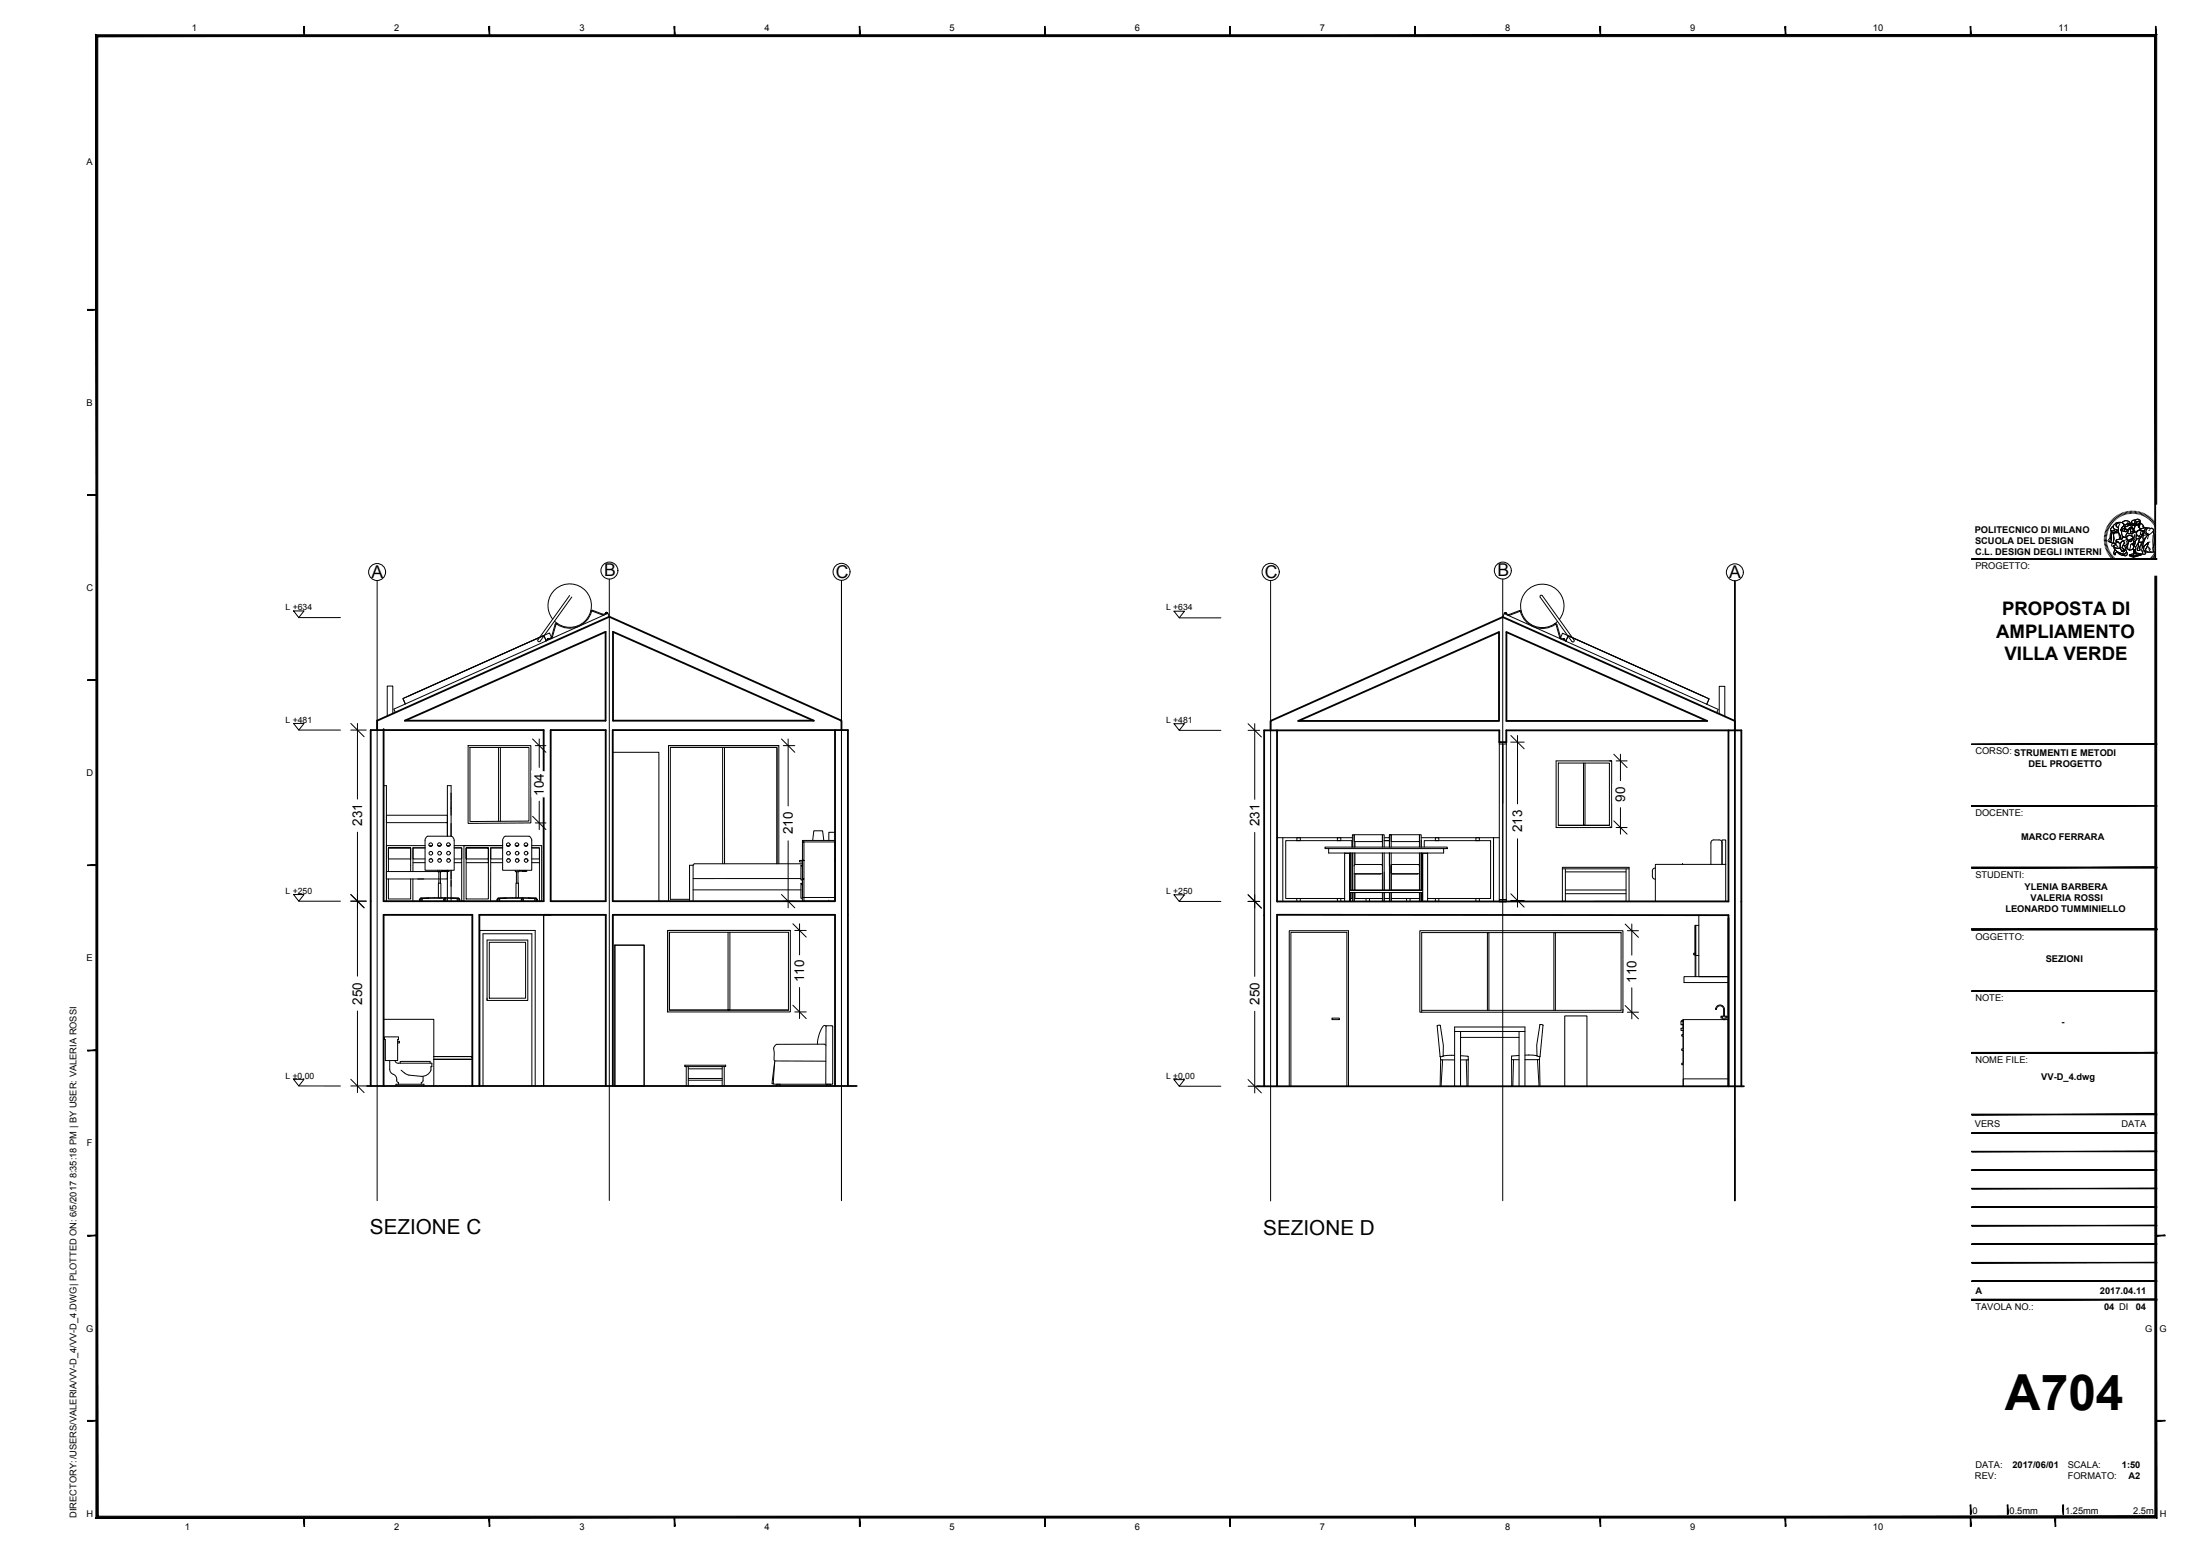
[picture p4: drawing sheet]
<svg xmlns="http://www.w3.org/2000/svg" width="594mm" height="420mm" viewBox="0 0 594 420" stroke-linecap="round" stroke-linejoin="round" font-family="sans-serif">
<!-- layer: A-DETL-MBND -->
<g fill="none" stroke="#000" stroke-width=".5">
<path d="M165.5 170.6l54.2 24h-54.2zM406.8 170.7l54.2 24h-54.2zM101.8 197.1v-2.5l62.7-28.1 62.7 28.1v2.5M103.6 197.1v46.2h43.2v-46.2h-46.7v96.1M109.3 194.6l54.2-24v24zM148.7 197.1h14.9v46.2h-14.9zM225.5 197.1h-60v46.2h60v-46.2h3.5v96.1M343.1 197.2v-2.5l62.7-28.1 62.7 28.1v2.5M344.8 197.2v46.2h121.9v-46.2M350.6 194.7l54.2-24v24zM99.1 293.2h132.2M103.6 293.2v-46.2h23.9v46.2h.2"/>
<path d="M129.4 293.2v-46.2h34.2v46.2M165.5 293.2v-46.2h60v46.2M339.4 293.3h131.5M341.4 293.3v-96.1h63.5v3.2h1.9v-3.2h63.4v96.1M344.8 293.3v-46.3l121.9 .1v46.2"/>
</g>
<!-- layer: A-FURN -->
<g fill="none" stroke="#000" stroke-width=".27">
<path d="M103.6 212.1h.7v31.2v-15h10.5M126.4 201.3h16.9v20.9l-16.9 .1zM126.9 201.8h15.9v19.9l-15.9 .1zM134.6 201.8v20M135.1 201.8v20M165.5 203.1h12.4v40.2M180.5 201.3h29.8M195.1 201.9v31.3M195.6 201.9l.1 31.3M209.8 201.9v31.3v-31.4h-28.8v41h5.2M420.2 205.5h15v18h-15zM420.8 206.1h13.8v16.8h-13.8z"/>
<path d="M427.6 206.1v16.8h.4M428 206.1v16.8h-7.2M434.6 205.5h.6h-.4M104.3 235.3h16.5v2h-16.5zM104.9 235.3v-6.4h6v3h-6v-3h6v6.4M104.9 237.3v5.4h6v-5.4M110.9 231.9v.2M111.5 237.3v6M111.5 232.9h3.3M112.8 237.3h1.6M114.8 231.9h-3.3v-3h3.3h-3.3v6.4M115.9 228.3h.8"/>
<path d="M116.1 231.9h.5M118.1 235l.1 .4h.3l-.1 7-4.9 .2h5.2M118.2 228.3h.9M118.4 231.9h.6M118.5 238.5h.4M118.5 235.4h.4M119.2 235.2l1.8 .1 .3-.1-.9-.1-.3 .1M119.3 235.1h.8M119.3 235l-.1 .4h-.3l.1 7 4.9 .2h-5.2M120.7 228.3h.8M120.8 222.1v-2h-16.5v2h16.5v3.7v-13.7h1v13.7M120.8 235v8.3"/>
<path d="M120.9 231.9h.5M121.8 235v8.3M122 225.8l.5 .5 .1 .7v8h-7.8v-8l.4-1 .3-.2h6.5M122.6 228.3h13.1h-10.4v15h-.6v-14.4h-2.1h2.1v3h-2.1M122.6 232.9h2.1M125.9 228.9h6v3h-6v-3h6v13.8h-6zM131.9 231.9v1h-6M132.5 232.9h3.2M135.7 231.9h-3.2v-3h3.2h-3.2v14.4M136.1 226l.3-.2h6.5l.3 .2 .4 1v8h-7.9v-8zM136.8 228.3h.9M137.1 231.9h.5"/>
<path d="M139.1 235l.1 .4h.3l-.2 7-4.9 .2h10.5l-2.2-.2M139.2 228.3h.8M139.4 231.9h.5M139.4 238.5h.5M139.5 235.4h.4M140.2 235.2l1.7 .1 .4-.1-1-.1-.2 .1M140.2 235.1h.9M140.2 235l-.1 .4h-.2l.1 7h2.7M141.6 228.3h.8M141.8 231.9h.6M143.6 228.3h2.7v15h-.6v-14.4h-2.1h2.1v3h-2.1M143.6 232.9h2.1"/>
<path d="M187.2 233.6h-1v9.7M187.2 233.6v3.6h29.1M187.2 237.2v6.1M210.3 233.2v-31.9h-29.8v42M216.7 233.9l-.4-.4v4.1h.4M216.7 238.9l-.4-.4v4h.4M216.7 233.2h-29.1l-.4 .4M216.7 232.7v10.6M216.7 232.3v5h.4v5h-.4v-5h.4v-5zM216.7 227.4l.4-.1v5h-.4zM216.7 226.9h8.8v.4h-8.8zM217.1 232.3h-1.2v.4h.8"/>
<path d="M219.5 226.9l.3-2.6h2.3l.4 2.6M225.5 224.7h-1.7v2.2M225.5 232.7h.1M225.5 232.3h.1M225.5 227.3v15M357.8 228.7h33v.4h-33zM358.8 229.1v1.2h31v-1.2M363.1 230.4v13h1.6v-2.4M363.1 230.3l1.6 .1v10M364.7 230.3l-.3 .1v13M365.2 230.3v10.1M365.2 228.7v-3.3h.5v3.3"/>
<path d="M365.7 225.4h7.6v1.8h-7.6zM365.7 235.9h7.6M365.7 233.8l.4-.4h6.8l.4 .4M365.7 230.3v10.1M366 235.9h6.8M373.3 230.3v10.1M373.3 228.7v-3.3h.5v3.3M373.8 230.3v10.1v-4.9M375.2 233.7v-3.4v10.1M375.7 225.4h-.5v3.3v-3.3h.5v3.3M375.7 233.4v2.3v-1.8l.2-.4 7-.1 .4 .4M375.7 225.4h7.6v1.8h-7.6z"/>
<path d="M375.7 230.3v10.1M375.7 235.9h7.6M375.7 235.5v4.9M376 235.9h6.8M383.3 230.3v10.1h-7.6M383.3 228.7v-3.3h.5v3.3M383.8 230.3v10.1M383.9 230.3v.1M384.2 230.4h1.3v13h-1.3M385.5 230.3v.1M421.9 234.6h18M422.7 234.6v8.8h-.8"/>
<path d="M422.7 235.4h16.4M427.8 222.9h6.8M434.8 223.5h.1M439.1 234.6v8.8h.8v-9.2h-18v9.2h.8M447 234.4l-.4 .1-.4 .5v1.6l.2 .6 .6 .2M454.3 233.4h.1M462 227.6v5.8M462.8 226.8l-.6 .2-.2 .6M462.8 226.8h1.4M464.2 226.8l.6 .2 .2 .6M465 227.6v5.8h-18v10h19v-10M465 226.8h1v6.6h-1z"/>
<path d="M113.2 243h.1M113.5 242.6h.3M113.6 242.7l-.4 .3 .4 .3M118.4 242.4h.6M119.8 243h.2M119.9 243l.2 .3M120 242.6l.3 .1zM120.1 242.7l-.3 .3 .2 .3M120.2 242.7l-.2 .2 .1 .4M120.2 242.7h.1M120.2 242.7l.2 .2-.2 .4M123.6 242.6h.3"/>
<path d="M123.8 242.7l.4 .3-.4 .3M124.1 243h.1M132.1 254.4h9.8v15.1h-9.8zM134.2 243h.1M134.4 242.6h.4M134.6 242.7l-.4 .3 .4 .3M139.3 242.4h.7M140.8 243h.1M140.8 243l.2 .3M140.9 242.6l.3 .1zM141 242.7l-.2 .3 .1 .3M141.2 242.7l-.3 .2 .2 .4"/>
<path d="M141.2 242.7h.1M141.2 242.7l.1 .2-.1 .4M144.6 242.6v.1l.3-.1M144.7 242.7l.4 .3-.4 .3M145 243h.1M166 255.2h7.9v38.1h-7.9M166 255.2v38.1M166 255.2h.1M166 255.2h7.9v38h-7.9zM173.9 255.2h.1M180.3 251.2v22M180.8 251.7h32.1v21h-32.1z"/>
<path d="M180.8 251.2h32.6M187.2 240.3h29.1M196.6 251.7v21h.2h-16M197.1 251.7v21h-.3M213.4 251.2v22h-33.1M213.4 251.2h-33.1v22M217.1 242.3h8.4v1h-8.4zM223.8 243.3h.1M364.7 240.4h.5h-.5M365.2 241v2.4M365.2 241h-.5h.5M365.2 240.4h8.1h-8.1"/>
<path d="M365.7 241v2.4M373.3 241v2.4h.5v-2.4v2.3M373.3 240.4h10.5h-10.5M373.3 241h-8.1h8.1M375.2 241v2.4M375.7 241v2.4M383.3 241v2.4M383.4 251.3h54.9v22h-54.9zM383.8 243.3v-2.3v2.4M383.8 241h-10.5h10.5M383.8 240.4h.1h-.1M383.9 251.8h53.9v21h-53.9z"/>
<path d="M383.9 240.4v-10h.3v13h-.3v-2.4h-.1h.1M419.8 251.8h.2v21M422.7 241.3h16.4M422.7 240.3h16.4M437.8 251.8h-18.2v21M446.9 243.4h.1M458.7 249.9h-1v13.8M458.7 247.1v16.6h8h-12v1.6h12M458.7 258h-1v-.2h-.4v-.4h.4v-7.5h.2v13.8M466.7 243.4h.1M103.6 275.2h13.5v18M103.8 280h3.8v.7h-.2v5.7h-3.3v-5.7h-.3z"/>
<path d="M131.5 269.5v.6h11v-16.3h-11v16.3M223.1 277.1a.66 .66 0 0 0-.8-.1 .66 .66 0 0 0-.4 .6l-.9 2.3-.3 2.1M223.2 277l-.1 .2-.1 15.6h1.9v-15.6M223.2 277h1.4l.3 .2M383.9 273.3h.1M388.1 277l.8 8.3M388.1 277h.1M388.9 276.9l.9 5.4-.1 2.9M388.9 276.9l-.8 .1M392.8 278.5v-1.2h19v16M392.8 278.5v14.8M392.8 278.5h19"/>
<path d="M401.7 272.8v-21h.4v21M410.2 278.5v14.8M438.3 272.8h.1M454.5 275.3v.2h-.4v.2M454.5 275.9v3.5h-.4v.4h.4v3.4h-.4v.4h.4v3.5h-.4v.4h.4M454.5 276.7h-.6v-1h.6v-.4v2.3h-.6v.6h.6M463.3 272.3h.2M463.8 271.6a1.19 1.19 0 0 1 1.2-.1 1.19 1.19 0 0 1 .7 1.1v1.8h.7v.5h-.6v.4h-.5v-.4h-.6v-.5h.7v-1.8a.97 .97 0 0 0-.9-1 .97 .97 0 0 0-1 1h-.2v-.4zM465.1 274.4v.5M466.1 274.4v.5M466.7 275.3h-12.2v18v-2h12.2M105.2 286.4l.1 2.7 .6 .8a1.84 1.84 0 0 1 1.3 2.2l.4 .2v.5"/>
<path d="M106.7 286.4a.84 .84 0 0 0 .9 .7h9v.9h-.2a2.35 2.35 0 0 1-2.6 2.6l-3.7-.4-1.8-1.2M106.9 293.2v-.4h7.6v.4M107.4 281.2h.5v.4h-.5M108.1 287.1v-.5h8v.5M114.2 290.6v1.2l-.4 .5v.5M117.1 286h10.4h-10.4M127.3 285.3h-10.2h10.2M127.4 285.3h.1M127.5 285.4h.1M127.5 285.5h.1M127.5 285.6h.1M127.5 293.2h.1"/>
<path d="M129.5 293.2v-42h15v42M130.4 293.2v-41.1h13.2v41.1M166 293.2v.1M173.9 293.2v.1M185 288h.1M185 287.6v.4M185 287.6h.1M185 287.6h10.9v.4h-10.9M185.3 288v5.2M185.9 288v5.2M185.9 288.6h9.1M185.9 291.7h9.1"/>
<path d="M185.9 291.2h9.1M195 288v5.2M195.6 288v5.2M208.9 283.1l.1 3.1 .2 .3-.7 6.1 14.6 .2M209.2 287l-.3 5.7M209.2 286.5h13.8M209.7 293.2v-.4h1v.4M223 282.3l-.4-.3h-12.9l-.5 .4-.3 .7M223.3 293.2v-.4h.9v.4M388.9 285.3l.1 .8M389 286.1v.1M389 286.1l-.1 7.2"/>
<path d="M389 286.2h3.8M389.6 286.2l-.5 7.1M392.8 285h-1.8l-2.1 .3M394.4 285.1l2 .1 .1 .9-2.1 .1M396 286.2l.1 7.1M396.5 286.1l-.1 7.2M408.2 286.1h.1M408.2 293.3h.1M408.2 286.1h2M408.7 286.1l-.2 7.2M410.2 285l-2 .3v8M410.2 280.1h-15.8v-1.6v14.8"/>
<path d="M411.8 284.9l3.2 .2M415 285.1l.9 .1M415 285.1v-2.9l.8-5.5h.6l.3 .1-.8 8.4M415 285.1h.1M415.2 286.1l.4 7.2M415.7 286.1h-3.9M415.7 286.1l.2 7.2M415.9 285.2l-.2 .9M422.5 293.3v-19h6v19"/>
<circle cx="116.3" cy="228.1" r=".49"/>
<circle cx="116.3" cy="230.4" r=".49"/>
<circle cx="116.4" cy="232.4" r=".49"/>
<circle cx="118.7" cy="228.1" r=".49"/>
<circle cx="118.7" cy="230.4" r=".49"/>
<circle cx="118.7" cy="232.3" r=".49"/>
<circle cx="121.1" cy="228.1" r=".49"/>
<circle cx="121.1" cy="230.4" r=".49"/>
<circle cx="121.1" cy="232.3" r=".49"/>
<circle cx="137.2" cy="228.1" r=".49"/>
<circle cx="137.3" cy="230.4" r=".49"/>
<circle cx="137.3" cy="232.4" r=".49"/>
<circle cx="139.6" cy="228.1" r=".49"/>
<circle cx="139.6" cy="230.4" r=".49"/>
<circle cx="139.7" cy="232.3" r=".49"/>
<circle cx="142" cy="228.1" r=".49"/>
<circle cx="142.1" cy="230.4" r=".49"/>
<circle cx="142.1" cy="232.3" r=".49"/>
<circle cx="113.7" cy="243" r=".33"/>
<circle cx="123.8" cy="243" r=".33"/>
<circle cx="134.6" cy="243" r=".33"/>
<circle cx="144.7" cy="243" r=".33"/>
</g>
<!-- layer: FINESTRE -->
<path d="M404.9 200.4v42.5M405.8 216.9v-16v42M406.8 200.4v.5h-1.9M406.8 200.9v42M404.9 243.4v-.5h1.9v.5" fill="none" stroke="#000" stroke-width=".27"/>
<!-- layer: BALCONE -->
<g fill="none" stroke="#000" stroke-width=".27">
<path d="M147.8 172.5h.1M147.8 172.5l.1 .1M147.8 172.5h.3M147.9 172.5h.1M147.9 172.5v.1M147.9 172.6h.1M148 172.4h.1M148 172.4l.1 .1M148.1 172.4h.1M148.1 172.5h.1M149 172.4l-.6-1.5-38.1 17M149.2 167.2a5.9 5.9 0 0 1 3.5-9.4 5.9 5.9 0 0 1 6.8 7.4 5.9 5.9 0 0 1-9.8 2.5"/>
<path d="M150.5 168.4l-.4-.1-.2 .3-1 3.5-1.5 .8M153.8 160.8l-8.5 11.9 .1 .5 .5-.1 8.5-11.9M159.5 165.1l.4-.3 2.9 1.1 1.2-.5 .1 .2M160 165h-.2a6.4 6.4 0 0 1-9.6 3.6l-1 3.4-.5 .5M160 165l2.6 1h.6M163.6 165.5h.1M163.6 165.5v.1M163.6 165.4h.1M163.6 165.6h.1M163.6 165.5l.1 .1M163.7 165.6h.1M163.8 165.3l.1 .2"/>
<path d="M163.8 165.3h.1M163.8 165.5h.1M163.8 165.3l-.2 .2M163.9 165.5h.1M164.1 165.6l-57.7 25.9 .4 .9M164.1 165.6l.4 .9M406.2 165.7l57.8 25.9-.4 .9M406.2 165.7l-.4 .9M406.4 165.5h.1M406.5 165.4l-.1 .1M406.5 165.4h.1M406.5 165.4l.3 .1"/>
<path d="M406.5 165.5v.1M406.6 165.6h.1M406.7 165.5h.1M406.7 165.5l-.1 .2M406.8 165.5l-.1 .2M406.8 165.5h.1M410.3 164.9l.5 .2M410.3 164.9l-2.8 1-1.2-.4-.1 .2M410.3 165.1h.2a6.3 6.3 0 0 0 9.6 3.5l1.1 3.5M410.4 165.1l-2.7 1h-.6M419.8 168.4h.4l.2 .3 1 3.5 1.5 .7M421.1 167.3a5.9 5.9 0 0 0-3.5-9.5 5.9 5.9 0 0 0-6.7 7.5 5.9 5.9 0 0 0 9.7 2.5"/>
<path d="M421.1 172.1l.5 .5M421.3 172.4l.6-1.4 38.1 17M422.2 172.6h.1M422.2 172.5l.3 .1-.1 .1M422.2 172.5v.1M422.3 172.5h.1M422.3 172.5l-.1 .1M422.4 172.7h.1M422.4 172.5l.1 .1M422.5 172.6l-.1 .1M423.5 171.7l38 17-.6 1.5 .6-1.5-38-17-.7 1.4zM424.5 173.2l.4 .1 .1-.5-8.5-11.9-.5-.1-.1 .5 8.6 11.9"/>
<path d="M106.1 192.7v-7.4h-1.5v8.1M108.8 188.6l.6 1.5-.6-1.5 38.1-17 .6 1.5-.1-.2 .1 .2-.6-1.5zM464.3 192.8v-7.5h1.5v8.2M344.8 226.2h20.4M346.4 226.2v17.2M350.2 226.2h.9v.8h-.9zM361.1 226.2h1v.8h-1zM365.1 228.7v-1.7h-17.9v15.6h15.9M365.1 230.3v10.1M365.9 227.2v1.5M365.9 230.3v3.2M365.9 235.9v4.5"/>
<path d="M373.8 227h1.4M373.8 226.2h1.4M383.8 227v1.7M383.8 227h.1M383.8 226.2h21.1M383.8 230.3v10.1M384.6 228.7v-1.7h17.9v15.6h-17M387.6 226.2h.9v.8h-.9zM398.5 226.2h1v.8h-1zM403.3 226.2v17.2M350.2 242.6h.9v.8h-.9zM361.1 242.6h1v.8h-1z"/>
<path d="M365.1 241v1.6h-.4M365.9 241v1.6h7.4M368.9 242.6h.9v.8h-.9zM373.8 242.6h1.4M375.7 242.6h7.6M379.8 242.6h1v.8h-1zM383.8 241v1.6M387.6 242.6h.9v.8h-.9zM398.5 242.6h1v.8h-1z"/>
</g>
<!-- layer: A-DOOR-FULL -->
<path d="M359.7 274.9h2v.4h-2zM348.1 293.3v-42h16v42M348.6 293.3v-41.5h15.1v41.5" fill="none" stroke="#000" stroke-width=".27"/>
<!-- layer: A-DETL-MBND -->
<circle cx="103.6" cy="197.1" r=".25" fill="#000"/>
<!-- layer: A-SECT-MCUT -->
<path d="M146.8 247v46.2" fill="none" stroke="#000" stroke-width=".35"/>
<!-- layer: G-ANNO-TTLB -->
<g fill="#000" stroke="#000" stroke-width=".27">
<path d="M25.9 9.4l.5 400v-399.5zM25.9 9.4l.5 400-.5 .5zM26.4 409.4l-.5 .5 556-.5zM25.9 409.9l556-.5 .5 .5zM581.9 9.9v399.5l.5 .5zM581.9 9.9l.5-.5v400.5zM26.4 9.9h555.5l.5-.5zM25.9 9.4h556.5l-556 .5z"/>
<path d="M82.1 7.1l.1 2.5v-2.5zM82.1 7.1l.1 2.5h-.1z"/>
<path d="M132.1 7.1l.1 2.5v-2.5zM132.1 7.1l.1 2.5h-.1z"/>
<path d="M182.1 7.1l.1 2.5v-2.5zM182.1 7.1l.1 2.5h-.1z"/>
<path d="M232.1 7.1l.1 2.5v-2.5zM232.1 7.1l.1 2.5h-.1z"/>
<path d="M282.1 7.1l.1 2.5v-2.5zM282.1 7.1l.1 2.5h-.1z"/>
<path d="M332.1 7.1l.1 2.5v-2.5zM332.1 7.1l.1 2.5h-.1z"/>
<path d="M382.1 7.1l.1 2.5v-2.5zM382.1 7.1l.1 2.5h-.1z"/>
<path d="M432.1 7.1l.1 2.5v-2.5zM432.1 7.1l.1 2.5h-.1z"/>
<path d="M482 7.1l.2 2.5v-2.5zM482 7.1l.2 2.5h-.2z"/>
<path d="M532.1 7.1l.1 2.5v-2.5zM532.1 7.1l.1 2.5h-.1z"/>
<path d="M582 7.1l.2 2.5v-2.5zM582 7.1l.2 2.5h-.2z"/>
<path d="M23.7 83.7h2.4v-.2zM23.7 83.5h2.4l-2.4 .2z"/>
<path d="M23.7 133.7h2.4v-.2zM23.7 133.5h2.4l-2.4 .2z"/>
<path d="M532.4 151h50v-.2zM532.4 150.8h50l-50 .2z"/>
<path d="M23.7 183.7h2.4v-.1zM23.7 183.6h2.4l-2.4 .1z"/>
<path d="M532.4 217.7h50v-.2zM532.4 217.5h50l-50 .2z"/>
<path d="M532.4 201h50v-.1zM532.4 200.9h50l-50 .1z"/>
<path d="M23.7 233.7h2.4v-.2zM23.7 233.5h2.4l-2.4 .2z"/>
<path d="M532.4 234.2v.2l50-.2zM532.4 234.4l50-.2v.2z"/>
<path d="M532.4 234.4h50v-.2zM532.4 234.2h50l-50 .2z"/>
<path d="M532.4 250.8v.2l50-.2zM532.4 251l50-.2v.2z"/>
<path d="M532.4 250.8v.2l50-.2zM532.4 251l50-.2v.2z"/>
<path d="M532.4 250.8v.2l50-.2zM532.4 251l50-.2v.2z"/>
<path d="M532.4 250.8v.2l50-.2zM532.4 251l50-.2v.2z"/>
<path d="M532.4 267.5v.2l50-.2zM532.4 267.7l50-.2v.2z"/>
<path d="M23.7 283.7h2.4v-.1zM23.7 283.6h2.4l-2.4 .1z"/>
<path d="M532.4 284.2v.2l50-.2zM532.4 284.4l50-.2v.2z"/>
<path d="M532.4 284.2v.2l50-.2zM532.4 284.4l50-.2v.2z"/>
<path d="M532.4 315.9h50zM532.4 316l50-.1z"/>
<path d="M532.4 310.9h50zM532.4 311l50-.1z"/>
<path d="M532.4 305.9h50zM532.4 306l50-.1z"/>
<path d="M532.4 300.8v.2l50-.2zM532.4 301l50-.2v.2z"/>
<path d="M23.7 333.7h2.4v-.2zM23.7 333.5h2.4l-2.4 .2z"/>
<path d="M532.4 335.9h50zM532.4 336l50-.1z"/>
<path d="M532.4 330.9h50zM532.4 331l50-.1z"/>
<path d="M532.4 325.9h50zM532.4 326l50-.1z"/>
<path d="M532.4 320.9h50zM532.4 321l50-.1z"/>
<path d="M582.1 333.7h2.5v-.2zM582.1 333.5h2.5l-2.5 .2z"/>
<path d="M532.4 350.9v.1l50-.1zM532.4 351l50-.1v.1z"/>
<path d="M532.4 350.9v.1l50-.1zM532.4 351l50-.1v.1z"/>
<path d="M532.4 345.9h50zM532.4 346l50-.1z"/>
<path d="M532.4 340.9h50zM532.4 341l50-.1z"/>
<path d="M23.7 383.7h2.4v-.2zM23.7 383.5h2.4l-2.4 .2z"/>
<path d="M582.1 383.7h2.5v-.2zM582.1 383.5h2.5l-2.5 .2z"/>
<path d="M82.1 409.7l.1 2.5v-2.5zM82.1 409.7l.1 2.5h-.1z"/>
<path d="M132.1 409.7l.1 2.5v-2.5zM132.1 409.7l.1 2.5h-.1z"/>
<path d="M182.1 409.7l.1 2.5v-2.5zM182.1 409.7l.1 2.5h-.1z"/>
<path d="M232.1 409.7l.1 2.5v-2.5zM232.1 409.7l.1 2.5h-.1z"/>
<path d="M282.1 409.7l.1 2.5v-2.5zM282.1 409.7l.1 2.5h-.1z"/>
<path d="M332.1 409.7l.1 2.5v-2.5zM332.1 409.7l.1 2.5h-.1z"/>
<path d="M382.1 409.7l.1 2.5v-2.5zM382.1 409.7l.1 2.5h-.1z"/>
<path d="M432.1 409.7l.1 2.5v-2.5zM432.1 409.7l.1 2.5h-.1z"/>
<path d="M482 409.7l.2 2.5v-2.5zM482 409.7l.2 2.5h-.2z"/>
<path d="M532.1 409.7l.1 2.5v-2.5zM532.1 409.7l.1 2.5h-.1z"/>
<path d="M554.9 409.7l.2 2.5v-2.5zM554.9 409.7l.2 2.5h-.2z"/>
</g>
<path d="M199 409.7h383.1" fill="none" stroke="#000" stroke-width=".27"/>
<!-- layer: BALCONE -->
<g fill="#000" stroke="#000" stroke-width=".27">
<path d="M532.1 406.4v2.5h.1zM532.1 406.4h.1v2.5z"/>
<path d="M542.1 406.4l.1 2.5v-2.5zM542.1 406.4l.1 2.5h-.1z"/>
<path d="M557.1 406.4l.1 2.5v-2.5zM557.1 406.4l.1 2.5h-.1z"/>
</g>
<!-- layer: G-ANNO-LOGO -->
<g fill="none" stroke="#000" stroke-width=".27">
<path d="M570.7 139.9l.5 .5M571 139.7l.4 .5M571.3 139.5l.4 .5M571.6 139.3l.4 .5M571.9 139.1l.3 .6M572.2 138.9l.3 .6M572.5 138.7l.3 .7M572.9 138.6l.2 .6M573.2 138.5l.2 .6M573.5 138.3l.2 .7M573.9 138.2l.1 .7M574.2 138.2l.2 .6"/>
<path d="M574.6 138.1l.1 .7M574.9 138l.1 .7M575.3 138v.7M575.6 138v.7M576 138v.7M576.3 138v.7M576.7 138l-.1 .7M577 138.1l-.1 .6M577.4 138.1l-.1 .7M577.8 138.2l-.2 .7M578.1 138.3l-.2 .7M578.4 138.4l-.2 .7"/>
<path d="M578.8 138.5l-.3 .7M579.1 138.7l-.3 .6M579.4 138.9l-.3 .6M579.7 139l-.3 .6M580 139.2l-.3 .6M580.3 139.4l-.4 .6M580.6 139.6l-.4 .6M580.9 139.9l-.5 .5M568.2 145.6h.7M568.2 145.3h.7M568.2 144.9l.7 .1M568.3 144.6h.6"/>
<path d="M568.3 144.2l.7 .1M568.4 143.8l.7 .2M568.5 143.5l.6 .2M568.6 143.2l.6 .2M568.7 142.8l.6 .3M568.9 142.5l.6 .3M568.9 145.9l-.7 .1M568.9 146.3h-.7M568.9 146.6l-.6 .1M569 146.9l-.7 .1M569 142.2l.6 .3M569 147.2l-.6 .2"/>
<path d="M569.1 147.5l-.6 .2M569.2 141.9l.6 .3M569.2 147.9l-.6 .2M569.3 148.2l-.6 .2M569.4 141.6l.5 .3M569.5 148.5l-.7 .2M569.6 141.3l.5 .3M569.6 148.8l-.6 .3M569.8 149l-.6 .4M569.8 141l.5 .4M569.9 149.3l-.6 .4M570 140.7l.5 .4"/>
<path d="M570.1 143.3h.7a.84 .84 0 0 0 1.2-.1l.1 .6-.9 .1a.8 .8 0 0 1-1.2-.5zM570.1 143.2l.1 .5M570.1 149.6l-.6 .4M570.2 140.4l.5 .5M570.3 143.7l-.3 .6-.1 1.4-.4 .6 .4 .2M570.3 149.9l-.6 .4M570.4 142.3l.3-.3v.3a.81 .81 0 0 0 .9 .8l.4 .1-.2 .1a.74 .74 0 0 1-1 0l-.4 .1a.5 .5 0 0 1-.5-.4 .5 .5 0 0 1 .4-.6zM570.5 140.2l.5 .5M570.5 150.1l-.5 .5M570.5 143.8l-.3 .6v1.3l-.3 .7 .7 .2M570.5 143.8h.5l-.3 .5 .1 1.2v1.1h-.2a.44 .44 0 0 1-.6-.1 .44 .44 0 0 1 .1-.6l.1-1.4zM570.7 142l-.5 .5a.44 .44 0 0 0-.3 .6 .44 .44 0 0 0 .5 .3l.6-.1a.65 .65 0 0 0 1-.1"/>
<path d="M570.7 150.4l-.5 .4M570.8 147.4a1.22 1.22 0 0 0 1.8 .5M570.8 141.8l.6-.6 1.3-.1a.87 .87 0 0 0-.9 .2 .87 .87 0 0 0-.2 .9l.5 .2-.1 .8-.5-.1a.75 .75 0 0 1-.8-.8zM570.9 147.7l.1 .6 .7 .7 2 .8M570.9 147.7l.7 .3 1-.1 .4 .7-.1 .3 .3-.2 .2 .3-.1-.5 .3 .4-.2-.4 .4 .1-.8-.7 .3-.7 .4 .1 .3 1.1a.88 .88 0 0 1-.2 1.2 .88 .88 0 0 1-1.2-.2l-1.5-1zM570.9 150.6l-.5 .5M571 143.8h1.1l.6 1.2-.1 .4-.3 .2a.6 .6 0 0 0-.8 .7l.1 .1-.4 .4a.56 .56 0 0 1-.5-.8v-1.7zM571 143.9l-.3 .6 .1 2.1M571 148.4l1.6 1a1.02 1.02 0 0 0 1.6-.4 .66 .66 0 0 1 .1 .9 .66 .66 0 0 1-1 .1l-1.3-.6a.44 .44 0 0 0-.4-.3 .44 .44 0 0 0-.4 .4v.3h-.2a.84 .84 0 0 1 0-1.2zM571.1 148.4l-.1 .2a.83 .83 0 0 0 0 1.2l.3-.2-.2-.1a.5 .5 0 0 1 .4-.4 .5 .5 0 0 1 .5 .3l.9 .5a1.25 1.25 0 0 0 1.5-.1l-.2-.8M571.2 150.8l-.5 .5M571.2 146.8a.5 .5 0 0 0-.8-.1 .5 .5 0 0 0 .1 .8 .73 .73 0 0 1 .8-.4 .73 .73 0 0 1 .6 .6"/>
<path d="M571.4 151l-.4 .6M571.5 146.5l.4-.3 .1 .2a.73 .73 0 0 1 .5 1l.1 .5a1.21 1.21 0 0 1-1.8-.5l.6-.3-.1-.3zM571.5 145.9l1.1-.5 .3 .2 .3-.5 .4-.1 .6 .3 .3 .4a1.01 1.01 0 0 1 0 1.2 1.01 1.01 0 0 1-1 .4l-.1-.4a.44 .44 0 0 0 0-.7 .44 .44 0 0 0-.7 .3l-.1 .4-.7-.7a.29 .29 0 0 1-.5 .1 .29 .29 0 0 1 .1-.4zM571.7 151.2l-.4 .6M571.7 141.4l.8-.3a.75 .75 0 0 1 1 .5 .75 .75 0 0 1-.6 1l-.2 .4 .1 .4a1.41 1.41 0 0 0 .6 1.5l.2 .2h-.4l-.2 .5a.38 .38 0 0 1-.4-.2 .38 .38 0 0 1 .1-.5l-.6-1.3v-1.2a.56 .56 0 0 1-.6-.3 .56 .56 0 0 1 .2-.7zM571.8 146.2l.8 .7M571.9 146.3l-.6 .4 .1 .4M571.9 143.2l-.4-.1a.75 .75 0 0 1-.8-.8l.1-.5 .6-.6 .7-.1a.82 .82 0 0 1 1.1 .1 .82 .82 0 0 1-.1 1.1 .91 .91 0 0 0-.2 1.4 1.03 1.03 0 0 0 .7 1.3l-.5 .2M571.9 151.4l-.4 .6M572.1 143.8l-2-.1-.4 1.6-.5 .6 .3 .4M572.2 151.6l-.4 .6M572.2 144.1l.3 1.4"/>
<path d="M572.5 141.4l-.4 .7-.1 1.3 .7 1.5a.31 .31 0 0 0-.1 .5 .31 .31 0 0 0 .5 0v-.2M572.5 151.8l-.3 .6M572.6 145.4l-.3 .2a.72 .72 0 0 0-.9 .7l.2 .1M572.7 141.1a1 1 0 0 0-1.2 1l.5 .3M572.8 151.9l-.3 .6M572.9 146.2a.47 .47 0 0 1 .7 .1 .47 .47 0 0 1-.2 .7l-.4 .9 .8 .7-.4-.1 .2 .4-.3-.4v.5l-.1-.3-.3 .2 .1-.3-.4-.5v-1.2zM572.9 146.2a.47 .47 0 0 1 .7 .1 .47 .47 0 0 1-.2 .7l-.4 .9 .8 .7-.4-.1 .2 .4-.3-.4v.5l-.1-.3-.3 .2 .1-.3-.4-.4v-1.3zM573 142.9l.8-.3 .2 .3-.3 .1 .1 .5a.61 .61 0 0 1-.8-.6zM573 142.4l.9-.4-.1 .6-1.1 .5zM573 142.9a.58 .58 0 0 0 .8 .6M573.1 152l-.3 .7M573.1 141.1l.7-.5 1.1 .2a.3 .3 0 0 1 .3 .3 .3 .3 0 0 1-.4 .3l-.2-.2-.6 .4-.6-.1"/>
<path d="M573.3 140.9l1-.3 .7 .4a.23 .23 0 0 1 .2 .3 .23 .23 0 0 1-.3 .1l-.3-.2-.5 .5h-.3l-.7-.5zM573.4 152.2l-.3 .6M573.4 141.5l.7 .2 .5-.5 .3 .2-.2 .6-.4 .2-.4-.2-.6 .1zM573.6 145l.6 .3 .5 .6a.77 .77 0 0 1-.4 1.1M573.7 152.3l-.2 .6M573.7 143h.9l-.3 .1a.37 .37 0 0 1-.2 .5 .37 .37 0 0 1-.5-.2zM573.7 147.4l.3 1a.8 .8 0 0 1 .1 .9 .8 .8 0 0 1-.9 .3M573.8 142.6l.2 .3M573.8 142.4v.2l-1.1 .5M573.8 145.9l-.7 .2M573.9 142l-.3 .6M574 152.4l-.2 .6"/>
<path d="M574 145.6l.7 .5M574.1 142.9a.33 .33 0 0 0-.4 .3 .33 .33 0 0 0 .4 .4 .33 .33 0 0 0 .2-.5l.3-.1h-.6M574.2 146.1a.7 .7 0 0 1 .1 .9 .7 .7 0 0 1-.9 .2M574.2 145.3l.2-.4a.91 .91 0 0 1 1.3-.1l.2 .3a.25 .25 0 0 1 .1 .4 .25 .25 0 0 1-.4 0l-.9 .4 .5 .4 .5-.3 .1-.4a.43 .43 0 0 0 .2-.4 .43 .43 0 0 0-.3-.4l-.9-.2-.6 .7-.2-.1v-.5l.5-.8 .3 .2h1l.5-.4v-.3l.7 .2v1a.66 .66 0 0 0 0 1l-.4 .6-.4 .2-.2 .5h-.3l.3 .2h.2v.4l.2-.3-.4 1.1a.97 .97 0 0 1-1.4-.1l-.4-.3 .3-.6 .2-1.1M574.2 145l.6-.5 .6 .1 .5 .4a.3 .3 0 0 1 .1 .5 .3 .3 0 0 1-.4 0l-.3 .2a.5 .5 0 0 1-.6 .3 .5 .5 0 0 1-.4-.5zM574.2 147.9l.8 .7M574.3 152.4l-.1 .7M574.4 142h.1M574.5 141.6l.2 .1M574.5 143.9l-.4 .5-.1 .8M574.5 147.3l.1 .9M574.6 141.6l-.1 .1"/>
<path d="M574.6 152.5l-.1 .7M574.6 145.9l1.2-.4-.1 .5-.5 .3-.5-.2zM574.7 146.7l-.3 1-.4 .4M574.8 146l-.1 .1M574.9 141.4l-.2 .6-.4 .2-.4-.2-.6 .1M574.9 141.7l.8-.1a.28 .28 0 0 1 .2 .4 .28 .28 0 0 1-.5 .1zM574.9 142.6l.5-.2 .5 .1 .5 1a.23 .23 0 0 1-.1 .3 .23 .23 0 0 1-.4-.2 .23 .23 0 0 1 .2-.3l-.2-.6a.44 .44 0 0 0-.7-.1 .44 .44 0 0 0 .1 .7l.1 .4a.41 .41 0 0 1-.5 .4 .41 .41 0 0 1-.3-.5zM574.9 152.6v.6M575 149.8l2-.5 1.2 .3-2.1 .6zM575 149.8l1.1 .4v.3l-1.1-.4zM575.2 142.6l.5-.1 .4 .7a.63 .63 0 0 1-.1 .7 .63 .63 0 0 1-.7 .2zM575.3 152.6l-.1 .7"/>
<path d="M575.3 141.6l.1-.3a.52 .52 0 0 1 .8 .5l-.3 .1M575.3 146.1h.1M575.3 147l-.3 1.6 1.1-.3M575.4 141.4v-.1a.51 .51 0 0 1 .5 0 .51 .51 0 0 1 .3 .5l-.3 .1-.1-.3h-.5zM575.4 145.7l.2 .1M575.5 146h.1M575.5 145.8h.1M575.5 142.8h.1M575.6 152.6v.7M575.6 142.8l-.2 .1M575.7 141.7l-.4-.1-.4 .2h.3a.36 .36 0 0 0 .4 .3 .36 .36 0 0 0 .3-.4l-.2-.1 .1 .2M575.7 144.1v.7"/>
<path d="M575.7 146.8l.3 .1 .2-.6 .4-.1-.4 1.3v-.4h-.3zM575.8 145.5l-.2 .5a.51 .51 0 0 1-.8 0M575.8 142.6l.3 .3-.2 .1M575.9 152.6v.7M575.9 142.8a.43 .43 0 0 0-.6-.2 .43 .43 0 0 0 0 .7 .49 .49 0 0 1-.1 .8 .49 .49 0 0 1-.7-.5l.5-1.1 .7-.1 .5 .5 .2 .8a.23 .23 0 0 1-.3 .1 .23 .23 0 0 1-.1-.3M576 143.1l-.1 .1M576.1 142.9a.42 .42 0 0 1-.1 .6 .42 .42 0 0 1-.6-.1h-.1M576.1 143.8l-.3 .3h-.5M576.1 150.2l2.1-.6v.3l-2.1 .6zM576.1 150.2v.2M576.2 141.8l.1-.1a.99 .99 0 0 1-.1 1.3M576.2 146.9l-.1 .6 .3-.3"/>
<path d="M576.2 146.3h.1M576.2 152.6l.1 .7M576.3 141.4l.1 .4M576.3 143.4l-.1-.5a.87 .87 0 0 0 .1-1.2l-.5-.4a.45 .45 0 0 1-.2-.6 .45 .45 0 0 1 .6-.2 .27 .27 0 0 1 .4-.1 .27 .27 0 0 1-.1 .5l.1 1.1 .1-.1 .1-.5a.41 .41 0 0 0 .3 .4 .41 .41 0 0 0 .4-.1v.6l.2-.1 .4 .7-1.1 .7M576.4 146.7l-.2 .2v-.2M576.4 143.6l.5 .2M576.4 144.4l-.2 1.3M576.4 148.4l.2-.1 .2 1.1-.3-.6-.3 .7zM576.5 145.5l-.3 .3v.5M576.6 152.6v.7M576.6 146.2l-.4 .1-.2 .6h-.3l.3 .2h.2M576.7 144.4l-.5 .9"/>
<path d="M576.7 140.4l.7-.2 .4 .2 .2 .3-.1 .8-.4 .9v-.7l.3-.5-.2-.5-.3 .2a.78 .78 0 0 0-.6 1l-.1 .1-.2-.8zM576.7 140.4l-.5 .1a.61 .61 0 0 0-.6 .7M576.8 140.3l.6-.1 .4 .2 .2 .3-.1 .8-.4 .9v-.7l.3-.5-.2-.5-.3 .2a.78 .78 0 0 0-.6 1l-.1 .1-.2-.9zM576.8 141.4l.3 .4 .4-.1M576.9 152.5l.1 .7M576.9 143.6l.1-.1a1.53 1.53 0 0 1 2 0 1.33 1.33 0 0 1-1.5 1.4l-.6-.6zM577 141.2h.2M577 145.5l.8-.1-.6 1.6a1.47 1.47 0 0 0-.5 1.5l-.3-.1-.2 .6-.1-1zM577 145.6l-1 2.6 .2 .8-.1 .9 .4-1.1 .3 .9-.2-1.4-.4 .7M577 140.9l.6-.2 .2 .5-.3 .5a.4 .4 0 0 1-.4 .1 .4 .4 0 0 1-.3-.3zM577.1 141.6l.1 .1M577.1 144.6h-.1a.62 .62 0 0 0 0 .9l.9-.1 .4-.6"/>
<path d="M577.1 141.2v.1M577.1 141.5l.1 .1M577.2 152.5l.1 .7M577.4 141.4h.2M577.5 146.5l.8-.1-.6 1.4 .2 .7-.3 .1-.4-.1zM577.5 141.4v.1M577.5 152.4l.2 .7M577.7 142.2l.4 .6M577.7 144.7h.1M577.8 143.1a2.25 2.25 0 0 1 1.8-.5l-.6 .9zM577.8 145.4l-.6 1.6a1.56 1.56 0 0 0-.5 1.5M577.8 152.3l.2 .7"/>
<path d="M577.9 144.6l-.3 .1M577.9 141.2a1.26 1.26 0 0 1 .9 1.1l.3 .2-.3 .1a.63 .63 0 0 1-.9 .1 .63 .63 0 0 1-.1-.9zM577.9 141.2l.7 .5 .2 .5M577.9 144.9v.1M578.2 152.2l.2 .7M578.2 149.6v.3l-2.1 .6-1.1-.4v-.3l1.1 .4 2.1-.6a6.1 6.1 0 0 0-3.2 .2M578.3 146.4l-.6 1.3 .2 .8-.2 .1-.5-.1 .2-2M578.5 152.1l.2 .6M578.5 144.5h.3l-.1 .8a.7 .7 0 0 1-.3 1.1l-1 .1 .4-1.1zM578.5 144.3l-.1 .4M578.5 143.3l.3 .1 .2 .3M578.5 142.1l.6 .4"/>
<path d="M578.6 146.4l-1.1 .1M578.7 147.7l-.1 .3 .2 .2M578.8 152l.2 .6M578.8 144.5v1.3l-.3 1a1.88 1.88 0 0 0-.1 2l.2 .2M578.9 147.5l1.2-1-.6 1.6a1.3 1.3 0 0 0-.2 1.4l-.1 .1a.45 .45 0 0 1-.7 0 .45 .45 0 0 1 .2-.7zM579 143.5a1.04 1.04 0 0 1 .6-.9 1.04 1.04 0 0 1 1.1 .1 .55 .55 0 0 1 .8 .2 .55 .55 0 0 1-.3 .8l-.3 .2a1.09 1.09 0 0 1-1.9-.2M579 143.7l-.5 .6a.69 .69 0 0 1-.4 .7 .69 .69 0 0 1-.8-.3 .75 .75 0 0 1-.1-1.2l.6-.2a.33 .33 0 0 1 .4 .1 .33 .33 0 0 1-.2 .5v.2a.22 .22 0 0 0 .2 .3 .22 .22 0 0 0 .2-.2l.3-.4-.2-.5-.7-.2-.8 .4-.1 .5M579.1 145.3v.5M579.1 151.8l.3 .6M579.3 151.7l.4 .6M579.5 144.4l-.9 .1M579.5 148.7l.6 .4"/>
<path d="M579.6 151.5l.4 .6M579.7 142.5l-.8 .1-1.1 .5M579.9 151.3l.4 .6M579.9 147.5l.8 .8M579.9 144.4a6.5 6.5 0 0 0-1.3 3.5l1.4-1.4 .5-.1M580 142.6a.92 .92 0 0 0-.5 1 .92 .92 0 0 0 .9 .7M580 142.6l.5 .1a.64 .64 0 0 1 .7 0 .64 .64 0 0 1 .3 .7l.2 1.2a8.3 8.3 0 0 1-.3 3.7l.3 .7-1.9 .1a.45 .45 0 0 1-.7-.3 .45 .45 0 0 1 .4-.6l.6-1.7-1.6 1.4a6 6 0 0 1 1.6-3.5l.3-.1a.93 .93 0 0 1-.9-.7 .93 .93 0 0 1 .5-1zM580.1 146.5l-.6 1.6a1.28 1.28 0 0 0-.2 1.4v.1a.46 .46 0 0 1-.7 0 .46 .46 0 0 1 .1-.7l.3-1.4M580.1 151.1l.5 .6M580.2 144.4l-.3 1.1M580.3 147.9l.2 .9 .5 .3M580.4 150.9l.4 .6"/>
<path d="M580.6 143l-.3 .3M580.6 150.7l.5 .5M580.9 150.5l.5 .5M581.1 150.2l.5 .5M581.1 140.1l-.4 .5M581.3 150l.5 .4M581.4 144.6v3.3M581.4 140.4l-.5 .4M581.4 143.5a9.8 9.8 0 0 1 0 5l.3 .5h-2.5M581.5 149.7l.5 .4M581.6 140.6l-.5 .5M581.7 149.5l.5 .3"/>
<path d="M581.9 140.9l-.6 .4M581.9 149.2l.5 .3M582 148.9l.6 .3M582.1 141.2l-.6 .4M582.2 148.6l.6 .3M582.3 141.5l-.6 .3M582.3 148.3l.6 .3M582.4 148l.6 .3M582.5 141.8l-.6 .3M582.5 147.7l.7 .2M582.6 147.4l.7 .2M582.6 142.1l-.6 .3"/>
<path d="M582.7 147.1l.6 .1M582.7 146.8l.7 .1M582.8 146.4l.7 .1M582.8 142.4l-.6 .3M582.8 146.1l.7 .1M582.8 145.9h.7M582.9 142.7l-.6 .3M583.1 143.1l-.7 .2M583.2 143.4l-.7 .2M583.3 143.8l-.7 .1M583.3 144.1l-.6 .1M583.4 144.5l-.7 .1"/>
<path d="M583.5 144.8l-.7 .1M583.5 145.2h-.7M583.5 145.5h-.7"/>
</g>
<!-- layer: G-ANNO-TTLB -->
<g fill="#fff" stroke="#fff" stroke-width=".27">
<path d="M557.4 150.9l30.8 4.4-5.8-4.4zM557.4 150.9l30.8 4.4h-30.8z"/>
<path d="M582.4 136.4h5.8l-5.8 14.5zM588.2 136.4l-5.8 14.5 5.8 4.4z"/>
</g>
<path d="M557.4 150.9h25v-14.5h5.8v18.9h-30.8z" fill="none" stroke="#fff" stroke-width=".27"/>
<!-- layer: A-ANNO-DIMS -->
<g fill="none" stroke="#000" stroke-width=".27">
<path d="M79.3 165h2.8l-1.4 1.8zM80.7 166.8h11.2M317 165h2.8l-1.4 1.8zM318.4 166.8h11.3M79.3 195.4h2.8l-1.4 1.7zM80.7 197.1h11.2M94.7 197.1h4.2M96.5 195.3v20.5M145.6 199.5v7.7M212.8 199.5v18.1M317 195.4h2.8l-1.4 1.8zM318.4 197.2h11.3"/>
<path d="M337 197.2h3.2M338.8 195.4v20.5M409.8 198.6v18.5M144.5 201.3h2.9M145.6 216.3v7.7M211.5 201.3h3.1M408 200.4h3.6M436.4 205.5h3M437.6 203.7v7.1M437.6 218.1v7.1M96.5 224.7v38.9M144.5 222.2h2.9"/>
<path d="M212.8 227v18.1M338.8 224.8v38.9M409.8 226.5v18.5M436.4 223.4h3M79.3 241.5h2.8l-1.4 1.8zM80.7 243.3h11.2M94.7 243.3h4.2M211.5 243.3h3.1M214.6 251.2h3.1M215.9 249.4v8.4M317 241.6h2.8l-1.4 1.8zM318.4 243.4h11.3"/>
<path d="M337 243.4h3.2M408 243.2h3.6M439.4 251.3h3M440.6 249.5v8.4M96.5 273v22M214.6 273.2h3.1M215.9 266.7v8.3M338.8 273.1v22M439.4 273.3h3M440.6 266.7v8.4M79.3 291.4h2.8l-1.4 1.8zM80.7 293.2h11.2"/>
<path d="M94.7 293.2h4.2M317 291.5h2.8l-1.4 1.8zM318.4 293.3h11.3M337 293.3h3.2"/>
</g>
<!-- layer: A-ANNO-SYMB -->
<g fill="none" stroke="#000" stroke-width=".27">
<path d="M101.8 156.8v167.4M164.5 156.4v167.8M227.2 156.8v167.4v-167.4M343.1 156.8v167.5M405.8 156.4v167.8M468.5 156.8v167.5v-167.5"/>
<circle cx="101.8" cy="154.5" r="2.29"/>
<circle cx="164.6" cy="154.1" r="2.29"/>
<circle cx="227.2" cy="154.4" r="2.29"/>
<circle cx="343.1" cy="154.4" r="2.32"/>
<circle cx="405.8" cy="154.1" r="2.29"/>
<circle cx="468.5" cy="154.5" r="2.29"/>
</g>
<!-- layer: 0 -->
<g fill="none" stroke="#000" stroke-width=".27">
<path d="M94.7 195.3l3.6 3.6M143.8 199.5l3.6 3.6M211 199.5l3.6 3.6M337 195.4l3.6 3.6M408 198.6l3.6 3.6M435.8 203.7l3.6 3.6M143.8 220.4l3.6 3.6M435.8 221.7l3.6 3.5M94.7 241.5l3.6 3.6M211 241.5l3.6 3.6M214.1 249.4l3.6 3.6M337 241.6l3.6 3.6"/>
<path d="M408 241.4l3.6 3.6M438.8 249.5l3.6 3.6M214.1 271.4l3.6 3.6M438.8 271.5l3.6 3.6M94.7 291.4l3.6 3.6M337 291.5l3.6 3.6"/>
</g>
<!-- layer: A-ANNO-DIMS -->
<g fill="#fff" stroke="#fff" stroke-width=".27">
<path d="M407.8 218.2v7.1h4zM407.8 218.2h4v7.1z"/>
<path d="M336.9 264.8v7.1h3.9zM336.9 264.8h3.9v7.1z"/>
<path d="M336.9 217v6.6h3.9zM336.9 217h3.9v6.6z"/>
<path d="M94.6 216.9v6.6h3.9zM94.6 216.9h3.9v6.6z"/>
<path d="M94.6 264.7v7.1h3.9zM94.6 264.7h3.9v7.1z"/>
<path d="M213.9 259v6.5h4zM213.9 259h4v6.5z"/>
<path d="M210.9 218.8v7.1h3.9zM210.9 218.8h3.9v7.1z"/>
<path d="M143.6 208.4v6.8h4zM143.6 208.4h4v6.8z"/>
<path d="M435.6 212v5h3.9zM435.6 212h3.9v5z"/>
<path d="M438.7 259.1v6.5h3.9zM438.7 259.1h3.9v6.5z"/>
</g>
<text font-size="13.4" x="541.4" y="380.7">A704</text>
<g font-size="5.6">
<text x="99.9" y="333.3">SEZIONE C</text>
<text x="341.1" y="333.4">SEZIONE D</text>
</g>
<g font-size="5">
<text x="540.6" y="166.2">PROPOSTA DI</text>
<text x="539" y="172.2">AMPLIAMENTO</text>
<text x="541.3" y="178.2">VILLA VERDE</text>
</g>
<g font-size="4.8">
<text x="163.1" y="155.6">B</text>
<text x="404.4" y="155.6">B</text>
<text x="100.3" y="156">A</text>
<text x="225.7" y="156">C</text>
<text x="341.6" y="156.1">C</text>
<text x="466.9" y="156.1">A</text>
</g>
<g font-size="3.6">
<text x="146.9" y="214.9" transform="rotate(-90 146.9 214.9)">104</text>
<text x="438.9" y="216.5" transform="rotate(-90 438.9 216.5)">90</text>
<text x="97.8" y="223" transform="rotate(-90 97.8 223)">231</text>
<text x="214.1" y="225.3" transform="rotate(-90 214.1 225.3)">210</text>
<text x="340.1" y="223" transform="rotate(-90 340.1 223)">231</text>
<text x="411.1" y="224.8" transform="rotate(-90 411.1 224.8)">213</text>
<text x="217.2" y="265.2" transform="rotate(-90 217.2 265.2)">110</text>
<text x="441.9" y="265.3" transform="rotate(-90 441.9 265.3)">110</text>
<text x="97.8" y="271.3" transform="rotate(-90 97.8 271.3)">250</text>
<text x="340.1" y="271.3" transform="rotate(-90 340.1 271.3)">250</text>
</g>
<g font-size="2.5">
<text x="51.8" y="8.5">1</text>
<text x="106.4" y="8.5">2</text>
<text x="156.4" y="8.5">3</text>
<text x="206.4" y="8.5">4</text>
<text x="256.4" y="8.5">5</text>
<text x="306.4" y="8.5">6</text>
<text x="356.4" y="8.5">7</text>
<text x="406.4" y="8.5">8</text>
<text x="456.4" y="8.5">9</text>
<text x="505.7" y="8.5">10</text>
<text x="555.8" y="8.5">11</text>
<text x="23.4" y="44.6">A</text>
<text x="23.4" y="109.5">B</text>
<text x="533.2" y="143.9">POLITECNICO DI MILANO</text>
<text x="533.3" y="146.9">SCUOLA DEL DESIGN</text>
<text x="533.3" y="149.9">C.L. DESIGN DEGLI INTERNI</text>
<text x="533.4" y="153.7">PROGETTO:</text>
<text x="23.3" y="159.5">C</text>
<text x="533.4" y="203.7">CORSO: STRUMENTI E METODI</text>
<text x="23.3" y="209.5">D</text>
<text x="547.8" y="207.1">DEL PROGETTO</text>
<text x="533.4" y="220.4">DOCENTE:</text>
<text x="545.8" y="226.8">MARCO FERRARA</text>
<text x="533.4" y="237.1">STUDENTI:</text>
<text x="546.7" y="240.3">YLENIA BARBERA</text>
<text x="548.3" y="243.3">VALERIA ROSSI</text>
<text x="541.5" y="246.3">LEONARDO TUMMINIELLO</text>
<text x="533.4" y="253.7">OGGETTO:</text>
<text x="23.4" y="259.5">E</text>
<text x="552.4" y="259.7">SEZIONI</text>
<text x="533.4" y="270.4">NOTE:</text>
<text x="556.7" y="276.8">-</text>
<text x="533.4" y="287.1">NOME FILE:</text>
<text x="551.2" y="291.7">VV-D_4.dwg</text>
<text x="533.3" y="304.3">VERS</text>
<text x="572.9" y="304.3">DATA</text>
<text x="23.5" y="309.5">F</text>
<text x="533.4" y="353.9">TAVOLA NO.:</text>
<text x="533.4" y="349.3">A</text>
<text x="567" y="349.3">2017.04.11</text>
<text x="568.2" y="353.9">04 DI</text>
<text x="576.7" y="353.9">04</text>
<text x="23.3" y="359.5">G</text>
<text x="579.3" y="359.5">G</text>
<text x="583.1" y="359.5">G</text>
<text x="533.3" y="399.3">REV:</text>
<text x="533.4" y="396.4">DATA:</text>
<text x="543.4" y="396.3">2017/06/01</text>
<text x="558.4" y="396.3">SCALA:</text>
<text x="558.4" y="399.3">FORMATO:</text>
<text x="573" y="396.3">1:50</text>
<text x="574.8" y="399.3">A2</text>
<text x="20.7" y="409.9" transform="rotate(-90 20.7 409.9)">DIRECTORY:/USERS/VALERIA/VV-D_4/VV-D_4.DWG| PLOTTED ON: 6/5/2017 8:35:18 PM | BY USER: VALERIA ROSSI</text>
<text x="23.3" y="409.5">H</text>
<text x="49.9" y="413">1</text>
<text x="106.4" y="413">2</text>
<text x="156.4" y="413">3</text>
<text x="206.4" y="413">4</text>
<text x="256.4" y="413">5</text>
<text x="306.4" y="413">6</text>
<text x="356.4" y="413">7</text>
<text x="406.4" y="413">8</text>
<text x="456.4" y="413">9</text>
<text x="505.7" y="413">10</text>
<text x="532.6" y="408.9">0</text>
<text x="542.6" y="408.9">0.5mm</text>
<text x="557.6" y="408.9">1.25mm</text>
<text x="576" y="408.9">2.5m</text>
<text x="583.2" y="409.5">H</text>
</g>
<g font-size="2.3">
<text x="77.1" y="164.8">L +634</text>
<text x="314.9" y="164.8">L +634</text>
<text x="77.1" y="195.2">L +481</text>
<text x="314.9" y="195.2">L +481</text>
<text x="77.1" y="241.4">L +250</text>
<text x="314.9" y="241.4">L +250</text>
<text x="77.1" y="291.3">L ±0.00</text>
<text x="314.9" y="291.3">L ±0.00</text>
</g>
</svg>
